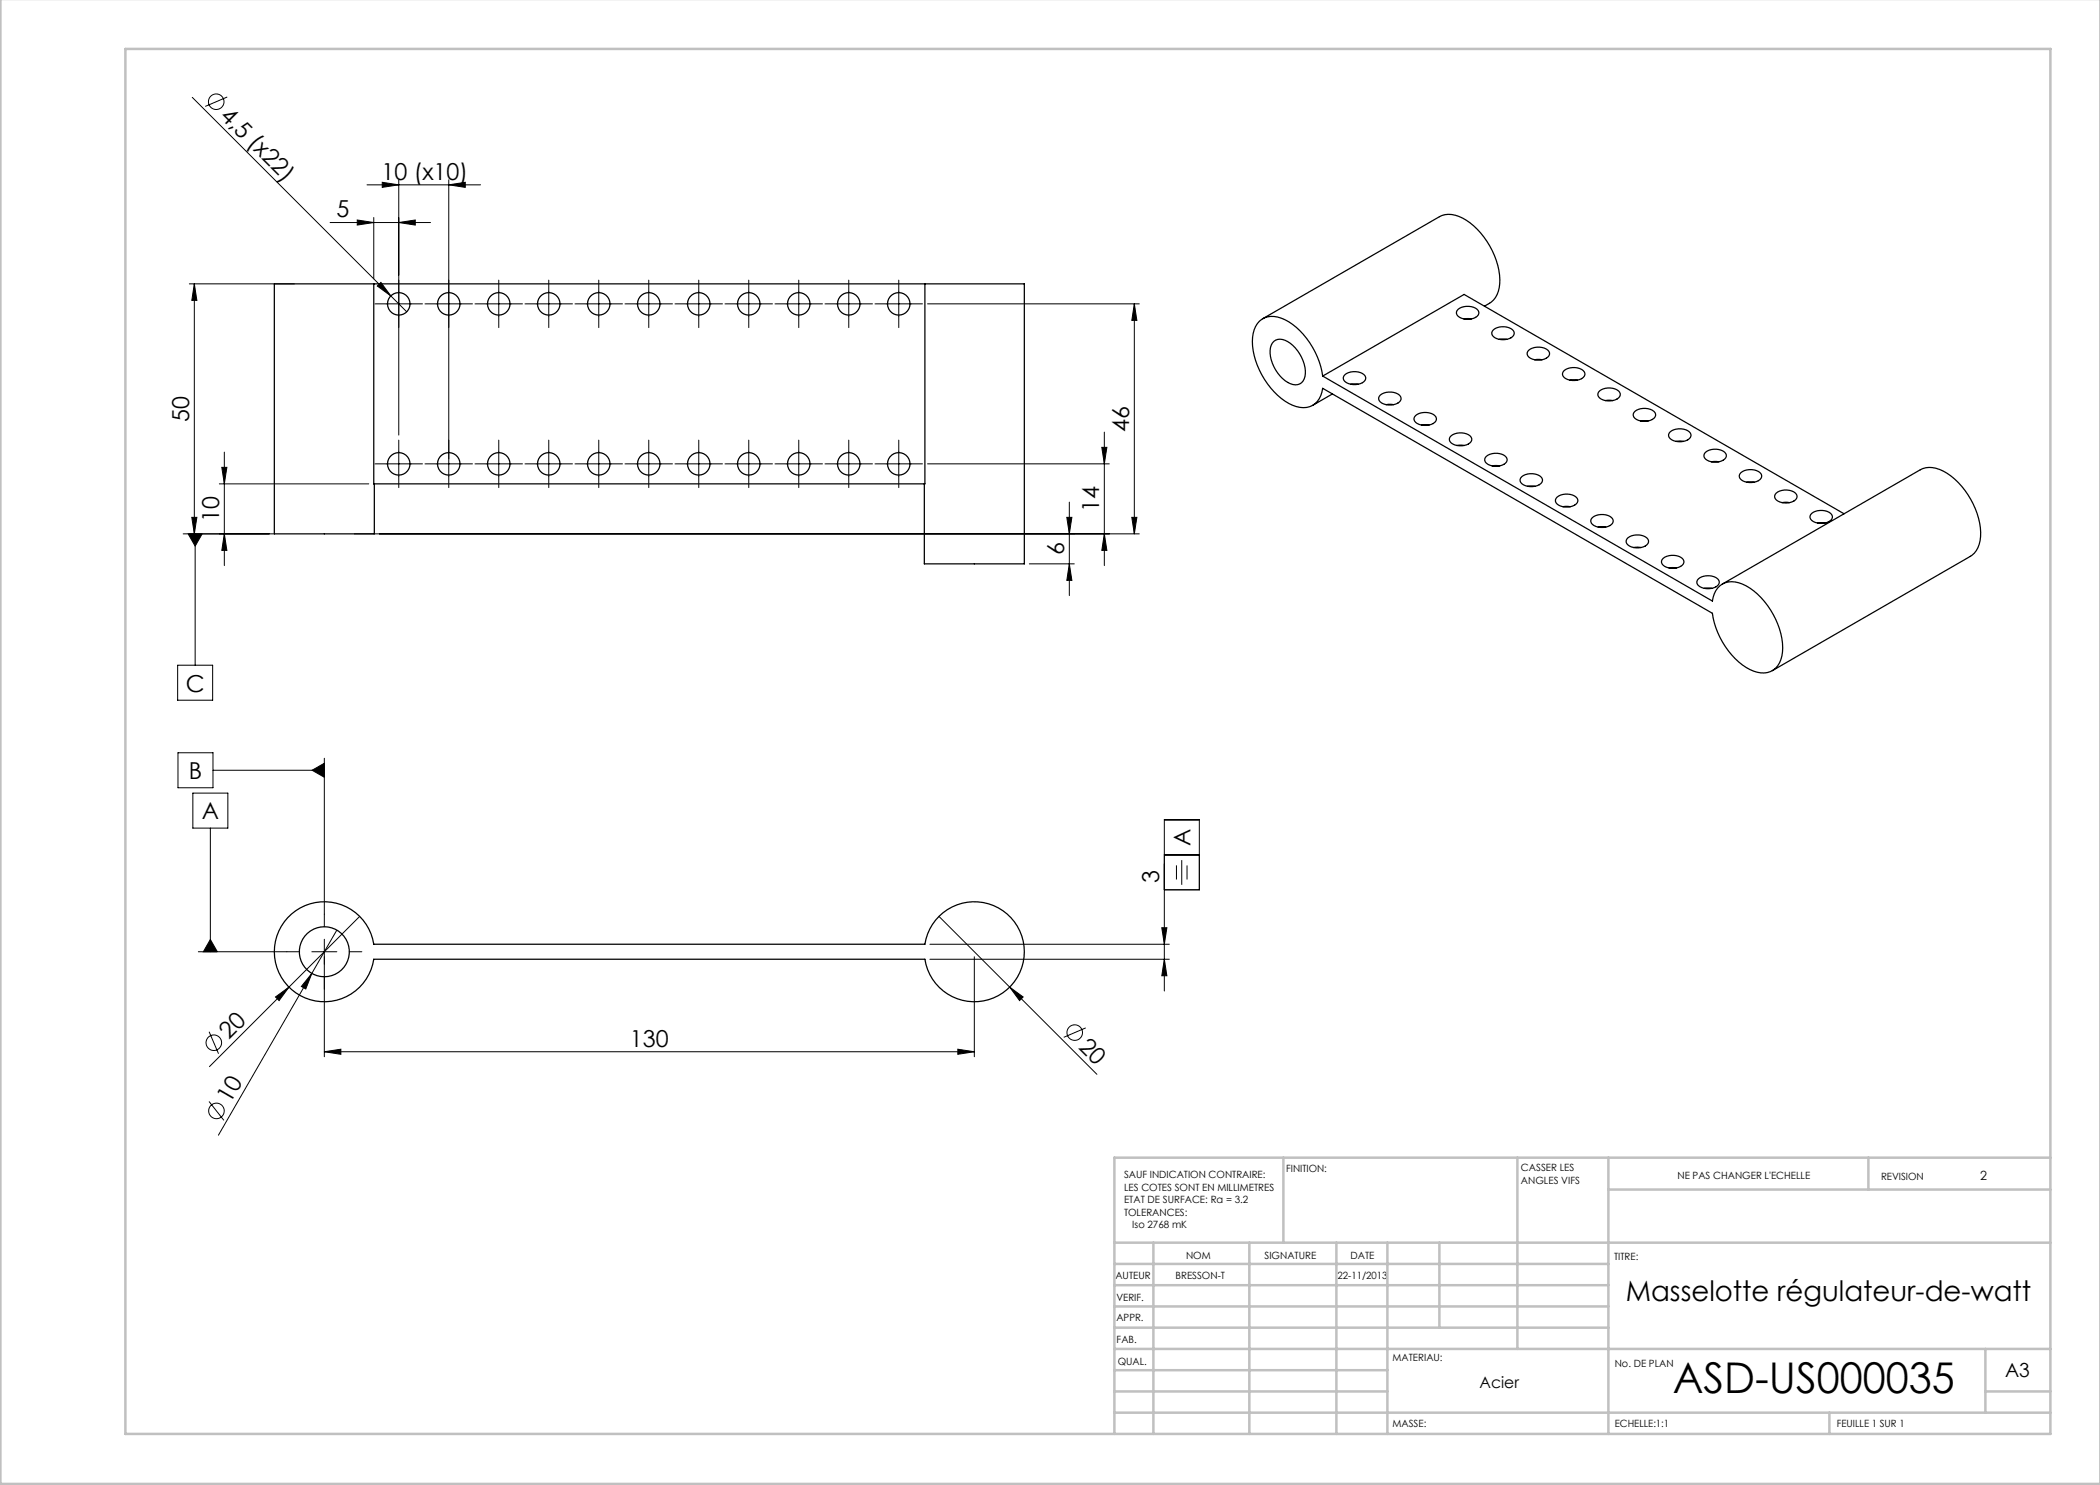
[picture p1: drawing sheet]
<svg xmlns="http://www.w3.org/2000/svg" width="420mm" height="297mm" viewBox="0 0 420 297" stroke-linecap="round" stroke-linejoin="round" font-family="sans-serif">
<g fill="none" stroke="#000" stroke-width=".2">
<path d="M38.5 19.5l42.8 42.9M45.4 19.4l-4.4 1.9M73.4 37h22.7M76.5 36.5l3.3 .5-3.3 .5zM79.8 36v51M89.8 37l3.3-.5v1zM89.8 36v59.3M37.9 56.8h21M38.9 56.8v50M38.9 56.8l.5 3.3h-1zM66 44.5h20.1M71.5 44l3.3 .5-3.3 .5z"/>
<path d="M74.8 43.5v12.3M75.5 57.2l.7-.7 2 2.7zM79.8 44.5l3.3-.5v1zM99.8 58.3v5M109.8 58.3v5M119.8 58.3v5M129.8 58.3v5M139.8 58.3v5M149.8 58.3v5M159.8 58.3v5M169.8 58.3v5M179.8 58.3v5"/>
<path d="M77.3 60.8h5M87.3 60.8h5M97.3 60.8h5M107.3 60.8h5M117.3 60.8h5M127.3 60.8h5M137.3 60.8h5M147.3 60.8h5M157.3 60.8h5M167.3 60.8h5M177.3 60.8h5M185.5 60.8h42.4"/>
<path d="M226.9 60.8l.5 3.3h-1zM226.9 60.8v46M43.9 96.8h29.9M44.4 93.5h1l-.5 3.3zM44.9 90.4v22.7M77.3 92.8h5M79.8 90.3v5M87.3 92.8h5M97.3 92.8h5M99.8 90.3v5M107.3 92.8h5M109.8 90.3v5"/>
<path d="M117.3 92.8h5M119.8 90.3v5M127.3 92.8h5M129.8 90.3v5M137.3 92.8h5M139.8 90.3v5M147.3 92.8h5M149.8 90.3v5M157.3 92.8h5M159.8 90.3v5M167.3 92.8h5M169.8 90.3v5"/>
<path d="M177.3 92.8h5M179.8 90.3v5M185.5 92.8h36.4M220.4 89.5h1l-.5 3.3zM220.9 86.4v26.7M36.6 106.8h18.3M37.6 106.8h2.8l-1.4 2.4zM38.4 103.5h1l-.5 3.3zM39 106.8v26.2M44.9 106.8l.5 3.3h-1zM70.9 106.8h157M205.9 112.8h9"/>
<path d="M213.4 103.5h1l-.5 3.3zM213.9 100.4v18.7M213.9 112.8l.5 3.3h-1zM220.9 106.8l.5 3.3h-1zM226.4 103.5h1l-.5 3.3zM35.5 133h7v7h-7zM35.6 150.6h7v7h-7zM38.6 158.6h7v7h-7zM42.6 154.1h22.3M62.4 154.1l2.5-1.4v2.8zM64.9 151.7v31.2M42.1 165.6v24.8"/>
<path d="M232.9 178h7v-14h-7v34.2M232.9 171h7M235.3 173.1v2.8M236.3 172v5M237.4 173.1v2.8M39.7 190.4h17.7M42.1 187.9l1.4 2.5h-2.8zM55.1 199.4l2.7-2-2 2.7zM62.4 190.4h5M62.4 194.7l-1.2 3.1-.9-.5zM62.4 194.7l-18.7 32.3M64.9 187.9v23.5"/>
<path d="M67.4 186l-5 8.7M71.9 183.3l-30 30M186 188.9h47.9M186 191.9h47.9M187.8 183.3l31.6 31.6M194.9 191.4v20M201.9 197.4l2.7 2-.7 .7zM232.4 185.5h1l-.5 3.4zM232.9 191.9l.5 3.3h-1zM41.8 206.3l1.9 4.4M64.9 210.4l3.3-.6v1.1zM64.9 210.4h130"/>
<path d="M191.6 209.8l3.3 .6-3.3 .5zM217.1 205.6l-4.4 1.9M41.8 220.3l3 3.8"/>
<circle cx="43.2" cy="20.3" r="1.56"/>
<circle cx="42.8" cy="208.5" r="1.56"/>
<circle cx="214.9" cy="206.5" r="1.56"/>
<circle cx="43.3" cy="222.2" r="1.56"/>
</g>
<g fill="none" stroke="#000" stroke-width=".2" stroke-dasharray="30.5 1.3 1.3 1.3">
<path d="M79.8 58.3v-2.3M89.8 58.3v-2.3M99.8 58.3v-2.3M109.8 58.3v-2.3M119.8 58.3v-2.3M129.8 58.3v-2.3M139.8 58.3v-2.3M149.8 58.3v-2.3M159.8 58.3v-2.3M169.8 58.3v-2.3M179.8 58.3v-2.3M77.3 60.8h-2.3"/>
<path d="M79.8 63.3v2.2M82.3 60.8h2.2M87.3 60.8h-2.3M89.8 63.3v2.2M92.3 60.8h2.2M97.3 60.8h-2.3M99.8 63.3v2.2M102.3 60.8h2.2M107.3 60.8h-2.3M109.8 63.3v2.2M112.3 60.8h2.2M117.3 60.8h-2.3"/>
<path d="M119.8 63.3v2.2M122.3 60.8h2.2M127.3 60.8h-2.3M129.8 63.3v2.2M132.3 60.8h2.2M137.3 60.8h-2.3M139.8 63.3v2.2M142.3 60.8h2.2M147.3 60.8h-2.3M149.8 63.3v2.2M152.3 60.8h2.2M157.3 60.8h-2.3"/>
<path d="M159.8 63.3v2.2M162.3 60.8h2.2M167.3 60.8h-2.3M169.8 63.3v2.2M172.3 60.8h2.2M177.3 60.8h-2.3M179.8 63.3v2.2M182.3 60.8h2.2M77.3 92.8h-2.3M79.8 90.3v-2.3M79.8 95.3v2.2M82.3 92.8h2.2"/>
<path d="M87.3 92.8h-2.3M89.8 90.3v-2.3M89.8 95.3v2.2M92.3 92.8h2.2M97.3 92.8h-2.3M99.8 90.3v-2.3M99.8 95.3v2.2M102.3 92.8h2.2M107.3 92.8h-2.3M109.8 90.3v-2.3M109.8 95.3v2.2M112.3 92.8h2.2"/>
<path d="M117.3 92.8h-2.3M119.8 90.3v-2.3M119.8 95.3v2.2M122.3 92.8h2.2M127.3 92.8h-2.3M129.8 90.3v-2.3M129.8 95.3v2.2M132.3 92.8h2.2M137.3 92.8h-2.3M139.8 90.3v-2.3M139.8 95.3v2.2M142.3 92.8h2.2"/>
<path d="M147.3 92.8h-2.3M149.8 90.3v-2.3M149.8 95.3v2.2M152.3 92.8h2.2M157.3 92.8h-2.3M159.8 90.3v-2.3M159.8 95.3v2.2M162.3 92.8h2.2M167.3 92.8h-2.3M169.8 90.3v-2.3M169.8 95.3v2.2M172.3 92.8h2.2"/>
<path d="M177.3 92.8h-2.3M179.8 90.3v-2.3M179.8 95.3v2.2M182.3 92.8h2.2M59.9 190.4h-2.5M64.9 185.4v-2.5M64.9 195.4v2.5M69.9 190.4h2.5"/>
</g>
<g fill="none" stroke="#c0c0c0" stroke-width=".5">
<path d="M.1 -.1v296.9h419.9M25.1 9.8h385v277h-385zM256.7 231.5v17M303.5 231.5v38.3M321.7 231.5v55.3M321.7 237.9h88.4M373.7 231.5v6.4M410.1 231.5h-187.2v55.3M222.9 248.5h187.2M222.9 257h98.8M222.9 252.8h98.8M230.7 248.5v38.3"/>
<path d="M249.9 248.5v38.3M267.3 248.5v38.3M277.5 248.5v38.3M287.9 248.5v17M222.9 265.5h98.8M222.9 261.3h98.8M222.9 278.3h54.6M222.9 274h54.6M222.9 269.8h187.2M397.1 278.3h13M397.1 269.8v12.7M222.9 282.5h187.2"/>
<path d="M365.9 282.5v4.3"/>
</g>
<g fill="#000">
<path d="M75.5 57.2l.7-.7 2 2.7zM55.1 199.4l2.7-2-2 2.7zM62.4 194.7l-1.2 3.1-.9-.5zM201.9 197.4l2.7 2-.7 .7z"/>
<path d="M71.5 44l3.3 .5-3.3 .5zM79.8 44.5l3.3-.5v1zM76.5 36.5l3.3 .5-3.3 .5zM89.8 37l3.3-.5v1z"/>
<path d="M38.4 103.5h1l-.5 3.3zM38.9 56.8l.5 3.3h-1zM44.9 106.8l.5 3.3h-1zM44.4 93.5h1l-.5 3.3zM220.9 106.8l.5 3.3h-1zM220.4 89.5h1l-.5 3.3zM226.4 103.5h1l-.5 3.3zM226.9 60.8l.5 3.3h-1z"/>
<path d="M37.6 106.8l1.4 2.4 1.4-2.4zM42.1 187.9l1.4 2.5h-2.8zM62.4 154.1l2.5 1.4v-2.8z"/>
<path d="M213.4 103.5h1l-.5 3.3zM213.9 112.8l.5 3.3h-1zM232.4 185.5h1l-.5 3.4zM232.9 191.9l.5 3.3h-1z"/>
<path d="M191.6 209.8l3.3 .6-3.3 .5zM64.9 210.4l3.3-.6v1.1z"/>
</g>
<g fill="none" stroke="#000" stroke-width=".25">
<path d="M74.8 56.8h-19.9v50h20v-10M74.8 56.8v40h110.2v-40M74.8 56.8h110.2M185 56.8h19.9v56h-20v-16M251.9 64.2a4.3 4.3 0 0 1 5.1-.2 15.6 15.6 0 0 1 7.5 11.2l78 45a4 4 0 0 1 6-3.4 15.1 15.1 0 0 1 8 13.6 4.1 4.1 0 0 1-3.6 4.2 9.5 9.5 0 0 1-7.2-4.4 16.1 16.1 0 0 1-3.2-7.5l-78-45a4 4 0 0 1-6 3.4 15.1 15.1 0 0 1-8-13.6 5.2 5.2 0 0 1 1.4-3.3zM254.8 68.3a2.53 2.53 0 0 1 3.3 .4 7.5 7.5 0 0 1 2.9 6.6 1.96 1.96 0 0 1-2.9 1.4 7.4 7.4 0 0 1-4-7.2l.2-.5zM264.5 75.2l28.3-16.3 76 43.9M266.5 78.8l-4 2.3M269 74.9a3.1 3.1 0 0 1 4 .3 1.1 1.1 0 0 1-.9 1.5 3.1 3.1 0 0 1-3.3-.6 .85 .85 0 0 1 .2-1.2zM270.2 76.8h1.4M276.1 79a3.1 3.1 0 0 1 4 .3 1.1 1.1 0 0 1-.9 1.5 3.1 3.1 0 0 1-3.4-.7 .85 .85 0 0 1 .3-1.1zM291.6 61.9a3.1 3.1 0 0 1 4.1 .2 1.1 1.1 0 0 1-1 1.6 3.1 3.1 0 0 1-3.3-.7 .85 .85 0 0 1 .2-1.1z"/>
<path d="M292.8 63.8h1.5M296.9 61.2a5 5 0 0 0 3.1-5.3 15.6 15.6 0 0 0-7.5-12.3 4.9 4.9 0 0 0-4.6-.3l-35.4 20.4M298.7 66a3.1 3.1 0 0 1 4 .2 1.1 1.1 0 0 1-.9 1.5 3.1 3.1 0 0 1-3.3-.6 .85 .85 0 0 1 .2-1.1zM299.8 67.9h1.5M305.8 70a3.1 3.1 0 0 1 4 .3 1.1 1.1 0 0 1-.9 1.5 3.1 3.1 0 0 1-3.4-.6 .85 .85 0 0 1 .3-1.2zM306.9 71.9h1.5M312.8 74.1a3.1 3.1 0 0 1 4.1 .3 1.1 1.1 0 0 1-1 1.5 3.1 3.1 0 0 1-3.3-.7 .85 .85 0 0 1 .2-1.1zM314 76h1.5M319.9 78.2a3.1 3.1 0 0 1 4 .3 1.1 1.1 0 0 1-.9 1.5 3.1 3.1 0 0 1-3.3-.7 .85 .85 0 0 1 .2-1.1zM277.2 80.9h1.5M283.1 83.1a3.1 3.1 0 0 1 4.1 .3 1.1 1.1 0 0 1-1 1.5 3.1 3.1 0 0 1-3.3-.7 .85 .85 0 0 1 .2-1.1zM284.3 85h1.5"/>
<path d="M290.2 87.2a3.1 3.1 0 0 1 4 .2 1.1 1.1 0 0 1-.9 1.6 3.1 3.1 0 0 1-3.3-.7 .85 .85 0 0 1 .2-1.1zM291.4 89.1h1.5M297.3 91.3a3.1 3.1 0 0 1 4 .2 1.1 1.1 0 0 1-.9 1.6 3.1 3.1 0 0 1-3.3-.7 .85 .85 0 0 1 .2-1.1zM298.4 93.2h1.5M304.3 95.3a3.1 3.1 0 0 1 4.1 .3 1.1 1.1 0 0 1-.9 1.5 3.1 3.1 0 0 1-3.4-.6 .85 .85 0 0 1 .2-1.2zM305.5 97.3h1.5M311.4 99.4a3.1 3.1 0 0 1 4 .3 1.1 1.1 0 0 1-.9 1.5 3.1 3.1 0 0 1-3.3-.7 .85 .85 0 0 1 .2-1.1zM321.1 80.1h1.5M327 82.3a3.1 3.1 0 0 1 4 .2 1.1 1.1 0 0 1-.9 1.6 3.1 3.1 0 0 1-3.3-.7 .85 .85 0 0 1 .2-1.1zM328.1 84.2h1.5M334 86.4a3.1 3.1 0 0 1 4.1 .2 1.1 1.1 0 0 1-.9 1.6 3.1 3.1 0 0 1-3.4-.7 .85 .85 0 0 1 .2-1.1zM335.2 88.3h1.5"/>
<path d="M341.1 90.4a3.1 3.1 0 0 1 4 .3 1.1 1.1 0 0 1-.9 1.5 3.1 3.1 0 0 1-3.3-.6 .85 .85 0 0 1 .2-1.2zM342.3 92.4h1.5M348.2 94.5a3.1 3.1 0 0 1 4 .3 1.1 1.1 0 0 1-.9 1.5 3.1 3.1 0 0 1-3.3-.7 .85 .85 0 0 1 .2-1.1zM349.3 96.4h1.5M355.3 98.6a3.1 3.1 0 0 1 4 .3 1.1 1.1 0 0 1-.9 1.5 3.1 3.1 0 0 1-3.4-.7 .85 .85 0 0 1 .3-1.1zM312.6 101.3h1.5M318.5 103.5a3.1 3.1 0 0 1 4 .3 1.1 1.1 0 0 1-.9 1.5 3.1 3.1 0 0 1-3.3-.7 .85 .85 0 0 1 .2-1.1zM319.6 105.4h1.5M325.6 107.6a3.1 3.1 0 0 1 4 .3 1.1 1.1 0 0 1-.9 1.5 3.1 3.1 0 0 1-3.4-.7 .85 .85 0 0 1 .3-1.1zM326.7 109.5h1.5M332.6 111.7a3.1 3.1 0 0 1 4.1 .2 1.1 1.1 0 0 1-1 1.6 3.1 3.1 0 0 1-3.3-.7 .85 .85 0 0 1 .2-1.1zM333.8 113.6h1.5"/>
<path d="M339.7 115.8a3.1 3.1 0 0 1 4 .2 1.1 1.1 0 0 1-.9 1.5 3.1 3.1 0 0 1-3.3-.6 .85 .85 0 0 1 .2-1.1zM340.9 117.7h1.5M344.5 116.8l39.6-22.8a5.2 5.2 0 0 1 5.3 .7 15.5 15.5 0 0 1 6.7 12.6 4.8 4.8 0 0 1-2 4l-39.6 22.8M356.4 100.5h1.5M362.3 102.7a3.1 3.1 0 0 1 4.1 .3 1.1 1.1 0 0 1-1 1.5 3.1 3.1 0 0 1-3.3-.7 .85 .85 0 0 1 .2-1.1zM363.5 104.6h1.5M57.5 183.6a10 10 0 0 1 10.3-2.8 10 10 0 0 1 7 8.1h110.2a10 10 0 0 1 15.3-6.9 10 10 0 0 1 0 16.7 10 10 0 0 1-15.3-6.8h-110.2a10 10 0 0 1-14.3 7.5 10 10 0 0 1-3-15.8z"/>
<circle cx="79.8" cy="60.8" r="2.25"/>
<circle cx="89.8" cy="60.8" r="2.25"/>
<circle cx="99.8" cy="60.8" r="2.25"/>
<circle cx="109.8" cy="60.8" r="2.25"/>
<circle cx="119.8" cy="60.8" r="2.25"/>
<circle cx="129.8" cy="60.8" r="2.25"/>
<circle cx="139.8" cy="60.8" r="2.25"/>
<circle cx="149.8" cy="60.8" r="2.25"/>
<circle cx="159.8" cy="60.8" r="2.25"/>
<circle cx="169.8" cy="60.8" r="2.25"/>
<circle cx="179.8" cy="60.8" r="2.25"/>
<circle cx="79.8" cy="92.8" r="2.25"/>
<circle cx="89.8" cy="92.8" r="2.25"/>
<circle cx="99.8" cy="92.8" r="2.25"/>
<circle cx="109.8" cy="92.8" r="2.25"/>
<circle cx="119.8" cy="92.8" r="2.25"/>
<circle cx="129.8" cy="92.8" r="2.25"/>
<circle cx="139.8" cy="92.8" r="2.25"/>
<circle cx="149.8" cy="92.8" r="2.25"/>
<circle cx="159.8" cy="92.8" r="2.25"/>
<circle cx="169.8" cy="92.8" r="2.25"/>
<circle cx="179.8" cy="92.8" r="2.25"/>
<circle cx="64.9" cy="190.4" r="5"/>
</g>
<text font-size="8.5" x="334.5" y="278.5">ASD-US000035</text>
<text font-size="5.6" x="325.2" y="260.2">Masselotte régulateur-de-watt</text>
<g font-size="4.7">
<text x="43.9" y="23.4" transform="rotate(45 43.9 23.4)">4,5 (x22)</text>
<text x="76.3" y="36">10 (x10)</text>
<text x="67.3" y="43.5">5</text>
<text x="37.9" y="84.4" transform="rotate(-90 37.9 84.4)">50</text>
<text x="225.9" y="86.4" transform="rotate(-90 225.9 86.4)">46</text>
<text x="43.9" y="104.4" transform="rotate(-90 43.9 104.4)">10</text>
<text x="219.9" y="102.4" transform="rotate(-90 219.9 102.4)">14</text>
<text x="212.9" y="111.1" transform="rotate(-90 212.9 111.1)">6</text>
<text x="37.1" y="138.3">C</text>
<text x="37.8" y="155.8">B</text>
<text x="40.3" y="163.9">A</text>
<text x="238.1" y="169.2" transform="rotate(-90 238.1 169.2)">A</text>
<text x="231.9" y="176.7" transform="rotate(-90 231.9 176.7)">3</text>
<text x="45.8" y="207.9" transform="rotate(-45 45.8 207.9)">20</text>
<text x="126" y="209.3">130</text>
<text x="215.6" y="209.5" transform="rotate(45 215.6 209.5)">20</text>
<text x="46.1" y="220.8" transform="rotate(-60 46.1 220.8)">10</text>
</g>
<text font-size="3.9" x="401" y="275.4">A3</text>
<text font-size="3.2" x="295.9" y="277.7">Acier</text>
<text font-size="2.5" x="396.1" y="235.9">2</text>
<g font-size="2">
<text x="224.8" y="235.6">SAUF INDICATION CONTRAIRE:</text>
<text x="224.8" y="238.1">LES COTES SONT EN MILLIMETRES</text>
<text x="257.2" y="234.4">FINITION:</text>
<text x="304.2" y="234.3">CASSER LES</text>
<text x="304.2" y="236.8">ANGLES VIFS</text>
<text x="335.5" y="235.8">NE PAS CHANGER L'ECHELLE</text>
<text x="376.2" y="236">REVISION</text>
<text x="224.8" y="240.6">ETAT DE SURFACE: Ra = 3.2</text>
<text x="224.8" y="243.1">TOLERANCES:</text>
<text x="226.5" y="245.6">Iso 2768 mK</text>
<text x="237.2" y="251.8">NOM</text>
<text x="252.9" y="251.7">SIGNATURE</text>
<text x="270.1" y="251.7">DATE</text>
<text x="223.1" y="255.9">AUTEUR</text>
<text x="235.1" y="255.9">BRESSON-T</text>
<text x="267.5" y="255.7">22-11/2013</text>
<text x="322.8" y="252">TITRE:</text>
<text x="223.3" y="260.1">VERIF.</text>
<text x="223.3" y="264.2">APPR.</text>
<text x="223.3" y="268.6">FAB.</text>
<text x="223.5" y="272.9">QUAL.</text>
<text x="278.5" y="272.3">MATERIAU:</text>
<text x="323" y="273.4">No. DE PLAN</text>
<text x="278.5" y="285.3">MASSE:</text>
<text x="323" y="285.4">ECHELLE:1:1</text>
<text x="367.4" y="285.4">FEUILLE 1 SUR 1</text>
</g>
</svg>
